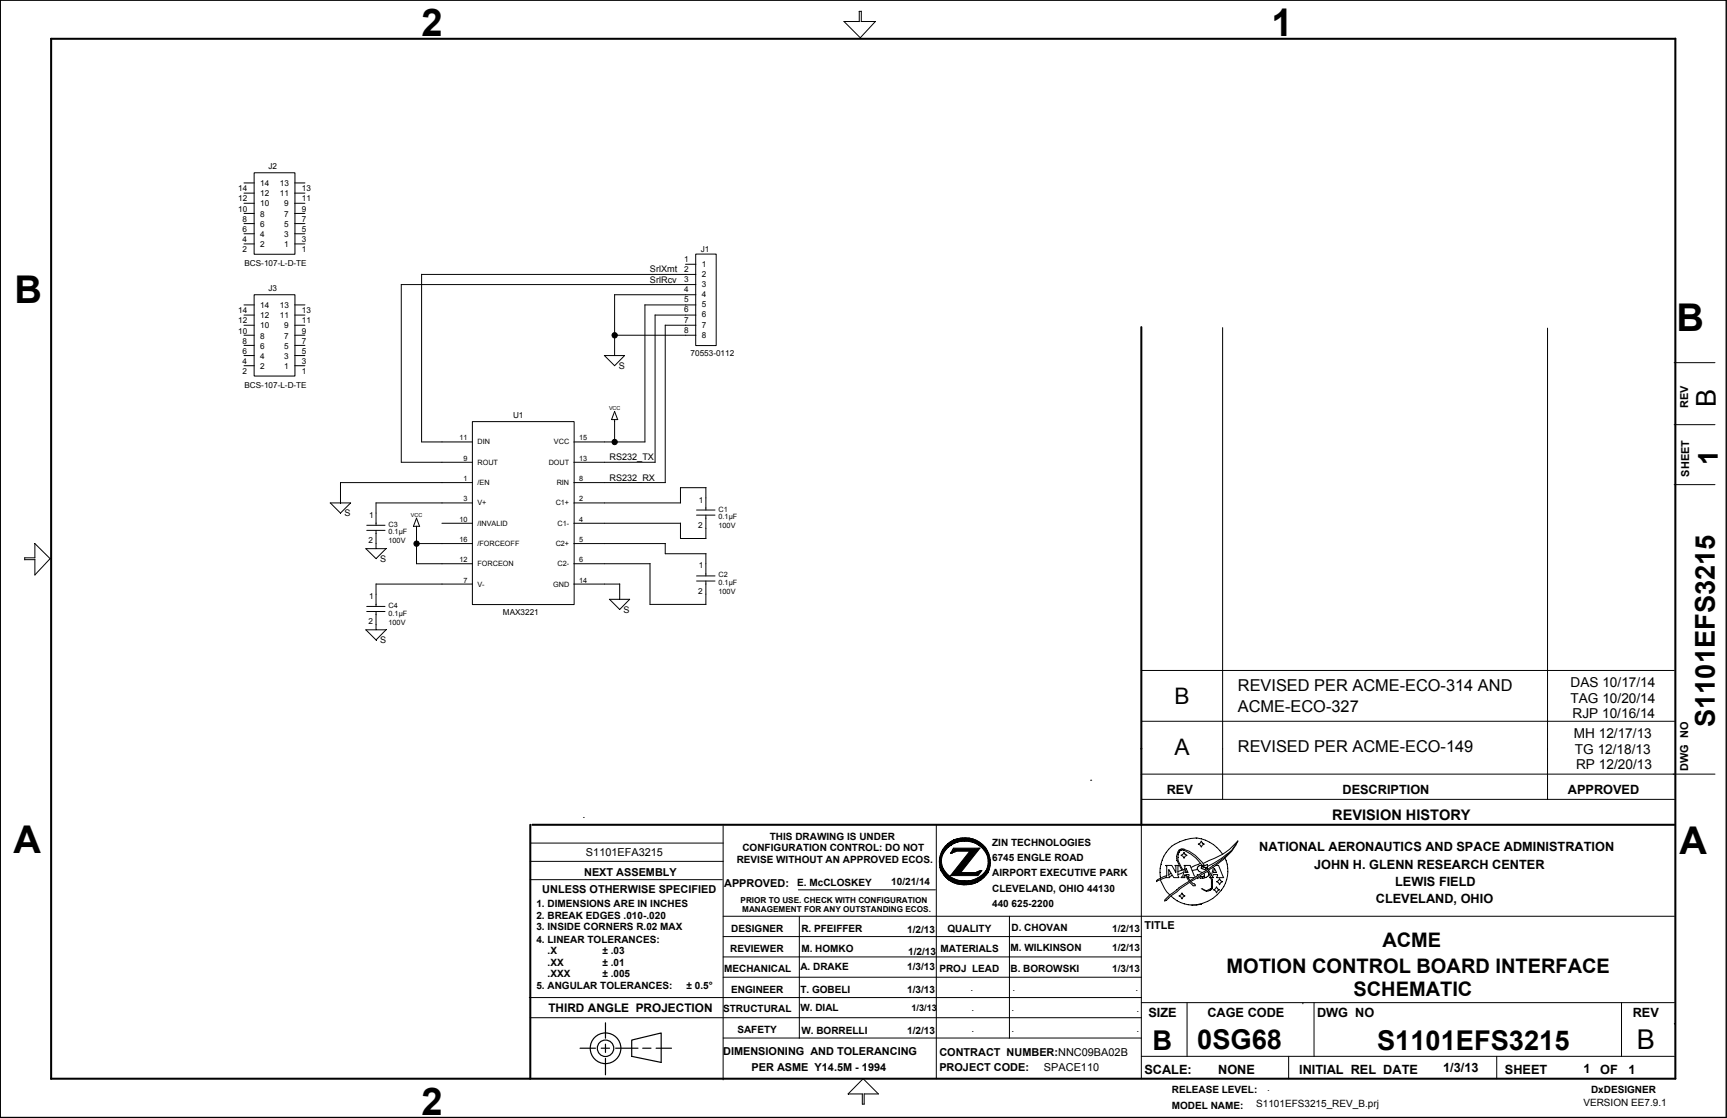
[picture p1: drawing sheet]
<svg xmlns="http://www.w3.org/2000/svg" width="432mm" height="279mm" viewBox="0 0 432 279" stroke-linecap="round" stroke-linejoin="round" font-family="sans-serif">
<g fill="none" stroke="#000" stroke-width=".25">
<path d="M.1 0h431.5v279.3h-431.5zM211 5.4h3.8M214.8 2.8h.5v2.6h3.6l-3.8 4-4.1-4M214.8 2.8v2.6M61 45.7h2.6M61 48.3h2.6M61 58.4h2.6M61 55.9h2.6M61 53.3h2.6M61 50.8h2.6M63.5 43.2h10.2v20.3h-10.2zM73.7 45.7h2.5"/>
<path d="M73.7 48.3h2.5M73.7 58.4h2.5M73.7 55.9h2.5M73.7 53.3h2.5M73.7 50.8h2.5M61 76.2h2.6M61 78.7h2.6M61 61h2.6M63.5 73.7h10.2v20.3h-10.2zM73.7 76.2h2.5M73.7 78.7h2.5M73.7 61h2.5"/>
<path d="M100.3 71.1v44.4h17.9M100.3 71.1h73.7M105.4 68.5v41.9h12.8M105.4 68.6h68.6M161.2 76.2l.1 34.2h-17.8M161.2 76.2h12.8M163.8 78.7h10.2M163.8 78.7v36.8M171.4 66h2.6M173.9 63.5h5.2v22.9h-5.2zM174 73.7h-20.3v15.2M61 81.3h2.6"/>
<path d="M61 83.8h2.6M61 91.4h2.6M61 88.9h2.6M61 86.3h2.6M73.7 81.3h2.5M73.7 83.8h2.5M73.7 91.4h2.5M73.7 88.9h2.5M73.7 86.3h2.5M151.1 88.9h5.1l-2.5 2.5-2.6-2.5M153.7 83.8h20.3M174 81.3h-7.7v39.3"/>
<path d="M305.7 81.9v117.9M386.9 82v117.8M418.6 90.6h10.2M118.1 105.4h25.5v45.7h-25.5zM143.5 115.5h20.3M153.7 104.8v5.6M153.7 102.8l.8 2.1h-1.6zM418.6 106.1h10.2M6.1 139.4h2.6M6.2 139.4v.5h2.5v3.8l3.8-4.1-3.8-3.8v3.6M82.5 125.7h5.2l-2.6 2.5zM91.4 137.1h5.1l-2.5 2.5-2.5-2.5"/>
<path d="M91.7 132.5h4.6M91.7 131.3h4.6M94 125.7h24.2M94 125.6v5.7M94 132.5v4.6M104.1 131.5v9.4h14.1M104.1 135.8h14.1M104.9 131.5l-.8-2-.7 2h1.5M110.5 130.8h7.7M118.2 120.6h-33.1v5.1M143.5 120.6h22.9M143.5 135.8h22.9"/>
<path d="M143.5 130.8h26.7M143.5 125.7h26.7M166.3 135.8v2.6h10.2M170.1 121.9h6.4M170.1 121.8v3.9M170.1 130.7v3.9h6.4M174.2 128.7h4.6M174.2 127.5h4.6M176.5 121.8v5.7M176.5 128.7v5.9M176.5 138.3v5.6M418.6 121.1h10.2"/>
<path d="M91.4 157.4h5.1l-2.5 2.5-2.5-2.5M91.7 152.8h4.6M91.7 151.6h4.6M94 146h24.2M94 145.9v5.7M94 152.8v4.6M143.5 140.9h19.1M143.5 146h11.5M152.4 149.8h5l-2.5 2.5-2.5-2.5M154.9 145.9v3.9M162.5 140.8v10.2h14M174.2 145.2h4.6"/>
<path d="M174.2 143.9h4.6M176.5 145.2v5.8M285.3 167.6h133.3M272.7 195h.3M285.3 193.5h143.5M285.4 199.8h133.3M285.4 180.3h133.3M132.6 219.8h48M132.6 215.3h48.2M132.6 210.7h48.2M180.8 206.4v63.5M234.1 206.1v63.5"/>
<path d="M235.1 216.8v.5l.5 .5M235.9 213.2a4.6 4.6 0 0 0 2.7 6.5l.8 .3 1.9 .1M235.9 213.2a6.1 6.1 0 0 1 6-3 6.1 6.1 0 0 1 5.1 4.4l.1 .6M235.9 213.2h.1M238.2 213l-.5 .2h.5M238.2 218.6l-.5 .2M238.4 212h6.6l-4.8 6.1h3.8l1-.5h.5l-1 1.2h-6.8l4.8-6.1h-3.3l-1.5 .5zM238.4 212l-.2 .5M240.5 210.2h1.3M241.2 209.4a6 6 0 0 1 5.5 9.2 6.7 6.7 0 0 1-5.5 2.5M241.2 209.4a5.9 5.9 0 0 0-6.3 5.9 5.9 5.9 0 0 0 6.4 5.8M244.2 218.3h.3"/>
<path d="M244.8 212l-.3 .2M246.3 212l.2 .2M246.5 212v.3M247.1 215.2a4.9 4.9 0 0 1-5.9 4.9M285.4 206.1v63.5M290.2 219.8v.3a9.2 9.2 0 0 0 2.3 3.5M291.7 216.5l-.2-.2h1.5l1 1.8v-1.6l-.2-.2h1l-.3 .2v2.3l.3 .5h-1.3l-1.3-2v1.5l.3 .5h-1l.2-.5M291.7 218.8l-2.3 1-.2 .5 .2-.2 2.1-.8M291.7 216.5v2.3M292.7 218.3l-.5 .3M293 218.8l-.5 .3M294.8 213a4 4 0 0 0 1 4.3"/>
<path d="M294.8 212.9l.4-.4 .6-.1a10.5 10.5 0 0 1 4.8 3.9M294.8 212.9v.1M295.4 212.2h.3a9.6 9.6 0 0 1 5.4 4.1M295.4 212.2a2.22 2.22 0 0 0-1.1 2.8l1.2 2.6M295.8 218.1l-1.3 .5M296 217.3l-1.5 .5M296 213l.3 .5 .5 .2-.5 .3-.3 .5-.2-.5-.5-.3 .5-.2zM296.5 217l.6 1.1h-.8zM296.8 217.8l-.5 .3M298.6 219.3h-1.5l.2-.7h-.8l1.1 1.5M298.8 219.1l-.2-.3-1-2.5h-1.6l.3 .2-.5 2.3-.5 .5h1l-.3-.2 .3-.5 1 1.5M299 209.4a9.1 9.1 0 0 1 6.7 4.1"/>
<path d="M299.1 209.4a8.8 8.8 0 0 0-8.5 5.5 8.2 8.2 0 0 0-.4 4.7M299.3 219.3v.3l.5-.3 1.1 .2M299.3 217.3l-1.2 .3M299.6 218.6h-.3v.2M299.6 210.9l.5-.2 .3-.5 .2 .5 .5 .2-.5 .3-.2 .5-.3-.5zM300.1 215.8l-2.3 1M300.1 218.8a.57 .57 0 0 0 .5 .4 .57 .57 0 0 0 .5-.3M300.4 217l1 .3v.3M300.5 216.5h.4l.2 .3M300.6 216.5l-.2 .5M300.6 218.1a1.38 1.38 0 0 1-1.3-1.1l.3-.5 .3-.2h1.5l.5-.3v1l-.3-.2 1.3 2M301.1 218.3v.5"/>
<path d="M301.1 216.8l-.7 .2M301.1 218.8v.1M301.2 216.7l.2 .2M301.2 216.7l-.1 .1M301.4 216.8v.2l1.2 2.1M301.6 217.6l-6.8 4.3-2.3 1.7-1.3 1.3v.3l1-.8a51.7 51.7 0 0 1 9.8-6.6 .9 .9 0 0 1 .1 1.1 .9 .9 0 0 1-.9 .5l-.3 .1M302.6 219.1l-.2 .2h.2l.3 .5v2.1l-1.3 .7-1.2-.5M303.1 216.3h.3M303.4 216.8l-.5 2-.3 .3M303.7 217l.5 1.1h-.8zM303.9 216.3h.8l1.2 3h-1.7l.2-.7h-1l-.3 .5 .3 .2h-.5l.2 .5v2.1a1.68 1.68 0 0 1-2.5 .2M305.7 213.5l-4.8 2.3"/>
<path d="M306.2 214.2a8.3 8.3 0 0 1-5.5 11.6l-1.4 .3-1.5 .1M307.7 212.7l-1.5 1.5-4.3 3.1M309.5 210.2l-2 2-1.8 1.3M309.5 210.2a10.1 10.1 0 0 1-4.1 4.3l-3.5 2M309.5 210.2a12.2 12.2 0 0 1-4.6 5.3l-2.8 2.1M180.8 229h237.9M180.8 239.1h104.6M180.8 234.1h104.6M199.6 222.4h34.3M199.9 229v30.5M252.4 229v30.5M292.7 223.9a7.9 7.9 0 0 0 7.7 2"/>
<path d="M294.8 223.9l.5-.3 .2-.5 .3 .5 .5 .3-.5 .3-.3 .5-.2-.5zM297.8 220.3l1 .8v.3h-.5l-.7-.8M302.9 221.6v.1M303.4 222.4l.5-.3 .3-.5 .2 .5 .5 .3-.5 .2-.2 .5-.3-.5zM304.2 220.3l.5-.2 .2-.5 .3 .5 .5 .2-.5 .3-.3 .5-.2-.5zM132.3 249.3h153.1M132.6 254.3h152.8M180.8 259.4h104.6M180.8 244.2h104.6M285.4 250.6h133.3M296.8 250.6v13.4M325.8 250.6v.3"/>
<path d="M328.5 250.6v13.4M405.4 250.6v13.4M418.6 255.9h.3M.1 279.2h431.5v-279.2h-431.6l.1 279.3M215.6 273.4v2.6M215.6 273.4h-3.6l3.8-3.8 3.8 3.8h-3.5M216.1 273.3v2.6h-.5M285.4 264h133.3M322.2 264v5.6M374.2 264v5.6"/>
<circle cx="153.7" cy="83.8" r=".66"/>
<circle cx="153.7" cy="110.5" r=".66"/>
<circle cx="104.2" cy="135.9" r=".66"/>
</g>
<g fill="none" stroke="#000" stroke-width=".51">
<path d="M12.7 9.7h406.2M12.8 9.7v259.9M418.9 9.7v259.9h-406.2M285.4 81.7v124.5M132.6 206.1v63.5M133.1 206.1h285.6M235.1 215.5l.5 1.8M235.4 213.5a5.6 5.6 0 0 0 2 6.3M236.4 212.2l-1.1 1.8-.2 1.6M238.7 212.2h5.8l-4.8 6.1h4.1l1.2-.5-.5 .8h-6.3l4.8-6.1h-3.8l-1 .5zM240 209.7h-.1a6.3 6.3 0 0 1 6.4 2.3M246 212a5.1 5.1 0 0 1 .8 6.1"/>
<path d="M246.8 213.2a4.5 4.5 0 0 1-.3 4.6"/>
</g>
<path d="M235.1 216a6 6 0 0 0 6.2 4.3M235.6 213l-.2 .7M235.6 213a6.6 6.6 0 0 1 11.5 .5M236.1 218.6a6.1 6.1 0 0 0 5.6 2.3M238.9 218.1l4.6-5.6h.3l-4.6 5.8h-.5M240.2 209.7a5.7 5.7 0 0 0-4.6 3.3M246.8 217.8a5.7 5.7 0 0 1-4.8 3.1M246.8 217.6a6.6 6.6 0 0 1-6.1 2.7" fill="none" stroke="#000" stroke-width=".63"/>
<g fill="none" stroke="#000" stroke-width=".3">
<path d="M245.3 217.6l-.3 .2M151.4 255.6v3.9M157.9 259.9l7.4-1.8v7.4l-7.4-1.5zM145 262h3.9M150.3 262h2.1M151.4 260.9v2.1M151.4 264.5v4.1M153.9 262h5.6M160.7 262h2.1M164 262h3.9"/>
<circle cx="151.4" cy="262" r="2.06"/>
<circle cx="151.4" cy="262" r="3.8"/>
</g>
<g fill="#000">
<circle cx="153.7" cy="83.8" r=".68"/>
<circle cx="153.7" cy="110.4" r=".68"/>
<circle cx="104.1" cy="135.8" r=".68"/>
</g>
<g font-size="9.5">
<text x="105.4" y="9">2</text>
<text x="317.9" y="9">1</text>
<text x="3.6" y="75.7">B</text>
<text x="419.1" y="82.8">B</text>
<text x="3.4" y="213.3">A</text>
<text x="419.9" y="213.5">A</text>
<text x="105.4" y="278.8">2</text>
</g>
<g font-size="6.8">
<text x="429" y="101.8" transform="rotate(-90 429 101.8)">B</text>
<text x="429.5" y="116.3" transform="rotate(-90 429.5 116.3)">1</text>
<text x="428.8" y="181.7" transform="rotate(-90 428.8 181.7)">S1101EFS3215</text>
<text x="288.2" y="262.3">B</text>
<text x="299.3" y="262.1">0SG68</text>
<text x="344.3" y="262.3">S1101EFS3215</text>
<text x="409.2" y="262.3">B</text>
</g>
<g font-size="5.7">
<text x="293.7" y="175.9">B</text>
<text x="293.7" y="188.6">A</text>
</g>
<g font-size="5">
<text x="345.7" y="236.8">ACME</text>
<text x="306.7" y="243.1">MOTION CONTROL BOARD INTERFACE</text>
<text x="338.4" y="249">SCHEMATIC</text>
</g>
<g font-size="4.1">
<text x="309.5" y="172.8">REVISED PER ACME-ECO-314 AND</text>
<text x="309.5" y="177.8">ACME-ECO-327</text>
<text x="309.5" y="188">REVISED PER ACME-ECO-149</text>
</g>
<text font-size="3.6" x="333.1" y="204.8">REVISION HISTORY</text>
<g font-size="3.4">
<text x="392.7" y="171.7">DAS 10/17/14</text>
<text x="392.7" y="175.7">TAG 10/20/14</text>
<text x="393.2" y="179.5">RJP 10/16/14</text>
<text x="393.5" y="184.4">MH 12/17/13</text>
<text x="393.8" y="188.4">TG 12/18/13</text>
<text x="394.1" y="192.2">RP 12/20/13</text>
</g>
<g font-size="3.2">
<text x="291.7" y="198.5">REV</text>
<text x="335.7" y="198.5">DESCRIPTION</text>
<text x="392" y="198.5">APPROVED</text>
<text x="314.8" y="212.8">NATIONAL AERONAUTICS AND SPACE ADMINISTRATION</text>
<text x="328.5" y="217.1">JOHN H. GLENN RESEARCH CENTER</text>
<text x="348.8" y="221.4">LEWIS FIELD</text>
<text x="344" y="225.7">CLEVELAND, OHIO</text>
<text x="287.1" y="254.1">SIZE</text>
<text x="301.9" y="254.1">CAGE CODE</text>
<text x="329.3" y="254.1">DWG NO</text>
<text x="408.2" y="254.1">REV</text>
<text x="286.1" y="268.4">SCALE:</text>
<text x="304.6" y="268.4">NONE</text>
<text x="324.8" y="268.4">INITIAL REL DATE</text>
<text x="360.8" y="267.8">1/3/13</text>
<text x="376.3" y="268.4">SHEET</text>
<text x="395.9" y="268.1">1</text>
<text x="400.1" y="268.4">OF</text>
<text x="407.2" y="268.4">1</text>
</g>
<text font-size="3" x="137.1" y="253">THIRD ANGLE PROJECTION</text>
<g font-size="2.7">
<text x="422.1" y="102.1" transform="rotate(-90 422.1 102.1)">REV</text>
<text x="422.3" y="119.1" transform="rotate(-90 422.3 119.1)">SHEET</text>
<text x="422.1" y="192.7" transform="rotate(-90 422.1 192.7)">DWG NO</text>
<text x="145.7" y="204.4">.</text>
<text x="146.5" y="213.9">S1101EFA3215</text>
<text x="146" y="218.9">NEXT ASSEMBLY</text>
<text x="181.1" y="221.7">APPROVED:</text>
<text x="135.6" y="223.3">UNLESS OTHERWISE SPECIFIED</text>
<text x="286.1" y="232.2">TITLE</text>
<text x="180.8" y="263.6">DIMENSIONING AND TOLERANCING</text>
<text x="234.9" y="263.9">CONTRACT NUMBER:NNC09BA02B</text>
<text x="187.9" y="267.7">PER ASME Y14.5M - 1994</text>
<text x="234.9" y="267.7">PROJECT CODE:</text>
<text x="261" y="267.7">SPACE110</text>
</g>
<g font-size="2.5">
<text x="192.5" y="209.9">THIS DRAWING IS UNDER</text>
<text x="184.2" y="215.7">REVISE WITHOUT AN APPROVED ECOS.</text>
<text x="185.6" y="212.7">CONFIGURATION CONTROL: DO NOT</text>
<text x="248.1" y="211.4">ZIN TECHNOLOGIES</text>
<text x="248.1" y="215.2">6745 ENGLE ROAD</text>
<text x="199.3" y="221.3">E. McCLOSKEY</text>
<text x="222.8" y="221.1">10/21/14</text>
<text x="248.1" y="219">AIRPORT EXECUTIVE PARK</text>
<text x="134.1" y="226.7">1. DIMENSIONS ARE IN INCHES</text>
<text x="248.1" y="222.8">CLEVELAND, OHIO 44130</text>
<text x="248.1" y="226.7">440 625-2200</text>
<text x="134.1" y="232.5">3. INSIDE CORNERS R.02 MAX</text>
<text x="134.1" y="229.7">2. BREAK EDGES .010-.020</text>
<text x="182.8" y="233">DESIGNER</text>
<text x="200.4" y="233">R. PFEIFFER</text>
<text x="226.8" y="233.3">1/2/13</text>
<text x="236.9" y="233">QUALITY</text>
<text x="252.9" y="232.7">D. CHOVAN</text>
<text x="278.1" y="233">1/2/13</text>
<text x="134.1" y="235.5">4. LINEAR TOLERANCES:</text>
<text x="136.9" y="238.3">.X</text>
<text x="150.6" y="238.3">± .03</text>
<text x="182.6" y="237.8">REVIEWER</text>
<text x="200.4" y="237.8">M. HOMKO</text>
<text x="227.1" y="238.6">1/2/13</text>
<text x="235.1" y="237.8">MATERIALS</text>
<text x="252.6" y="237.6">M. WILKINSON</text>
<text x="278.1" y="237.6">1/2/13</text>
<text x="136.9" y="244.2">.XXX</text>
<text x="136.9" y="241.4">.XX</text>
<text x="150.6" y="244.2">± .005</text>
<text x="150.6" y="241.4">± .01</text>
<text x="181.1" y="242.9">MECHANICAL</text>
<text x="200.1" y="242.4">A. DRAKE</text>
<text x="226.8" y="242.4">1/3/13</text>
<text x="234.9" y="242.9">PROJ LEAD</text>
<text x="252.6" y="242.9">B. BOROWSKI</text>
<text x="278.1" y="242.9">1/3/13</text>
<text x="134.1" y="247.2">5. ANGULAR TOLERANCES:</text>
<text x="171.7" y="247.2">± 0.5°</text>
<text x="182.8" y="248.2">ENGINEER</text>
<text x="200.1" y="248.2">T. GOBELI</text>
<text x="226.8" y="248.2">1/3/13</text>
<text x="242.7" y="247.7">.</text>
<text x="253.2" y="247.7">.</text>
<text x="283.9" y="247.7">.</text>
<text x="180.8" y="253">STRUCTURAL</text>
<text x="200.1" y="252.6">W. DIAL</text>
<text x="242.9" y="252.6">.</text>
<text x="242.9" y="257.9">.</text>
<text x="252.9" y="252.6">.</text>
<text x="252.9" y="257.9">.</text>
<text x="284.2" y="252.8">.</text>
<text x="284.2" y="257.9">.</text>
<text x="184.4" y="258.1">SAFETY</text>
<text x="200.4" y="258.4">W. BORRELLI</text>
<text x="226.8" y="258.4">1/2/13</text>
<text x="293" y="273.1">RELEASE LEVEL:</text>
<text x="316.9" y="272.6">.</text>
<text x="397.8" y="273.1">DxDESIGNER</text>
<text x="293" y="277.2">MODEL NAME:</text>
<text x="314.1" y="276.6">S1101EFS3215_REV_B.prj</text>
<text x="395.9" y="276.4">VERSION EE7.9.1</text>
</g>
<g font-size="2.3">
<text x="162.5" y="68.1">SrlXmt</text>
<text x="162.5" y="70.6">SrlRcv</text>
<text x="154.7" y="92.2">S</text>
<text x="152.4" y="115">RS232_TX</text>
<text x="152.4" y="120.1">RS232_RX</text>
<text x="86.1" y="129">S</text>
<text x="95" y="140.4">S</text>
<text x="155.9" y="153.1">S</text>
<text x="95" y="160.7">S</text>
<text x="227.9" y="252.6">1/3/13</text>
</g>
<g font-size="2">
<text x="59.6" y="47.8">14</text>
<text x="65.1" y="46.5">14</text>
<text x="67.1" y="42.1">J2</text>
<text x="70" y="46.5">13</text>
<text x="75.5" y="47.8">13</text>
<text x="59.6" y="50.3">12</text>
<text x="59.6" y="52.9">10</text>
<text x="65.1" y="51.6">10</text>
<text x="65.1" y="49.1">12</text>
<text x="70" y="49.1">11</text>
<text x="71.1" y="51.6">9</text>
<text x="75.5" y="52.9">9</text>
<text x="75.5" y="50.3">11</text>
<text x="60.7" y="55.4">8</text>
<text x="60.7" y="58">6</text>
<text x="65.1" y="59.2">4</text>
<text x="65.1" y="56.7">6</text>
<text x="65.1" y="54.1">8</text>
<text x="71.1" y="59.2">3</text>
<text x="71.1" y="56.7">5</text>
<text x="71.1" y="54.1">7</text>
<text x="75.5" y="55.4">7</text>
<text x="75.5" y="58">5</text>
<text x="60.7" y="60.5">4</text>
<text x="60.7" y="63">2</text>
<text x="65.1" y="61.8">2</text>
<text x="71.1" y="61.8">1</text>
<text x="75.5" y="60.5">3</text>
<text x="75.5" y="63">1</text>
<text x="171.1" y="65.4">1</text>
<text x="175.2" y="63">J1</text>
<text x="61.1" y="66.6">BCS-107-L-D-TE</text>
<text x="171.1" y="70.4">3</text>
<text x="171.1" y="67.9">2</text>
<text x="175.5" y="66.6">1</text>
<text x="175.5" y="69.2">2</text>
<text x="175.5" y="71.7">3</text>
<text x="65.1" y="77">14</text>
<text x="67.1" y="72.6">J3</text>
<text x="70" y="77">13</text>
<text x="171.1" y="75.5">5</text>
<text x="171.1" y="73">4</text>
<text x="175.5" y="74.3">4</text>
<text x="175.5" y="76.8">5</text>
<text x="59.6" y="78.3">14</text>
<text x="59.6" y="80.8">12</text>
<text x="59.6" y="83.4">10</text>
<text x="65.1" y="82.1">10</text>
<text x="65.1" y="79.5">12</text>
<text x="70" y="79.5">11</text>
<text x="71.1" y="82.1">9</text>
<text x="75.5" y="83.4">9</text>
<text x="75.5" y="80.8">11</text>
<text x="75.5" y="78.3">13</text>
<text x="171.1" y="83.1">8</text>
<text x="171.1" y="80.6">7</text>
<text x="171.1" y="78.1">6</text>
<text x="175.5" y="79.3">6</text>
<text x="175.5" y="81.9">7</text>
<text x="60.7" y="85.9">8</text>
<text x="60.7" y="88.4">6</text>
<text x="65.1" y="89.7">4</text>
<text x="65.1" y="87.1">6</text>
<text x="65.1" y="84.6">8</text>
<text x="71.1" y="89.7">3</text>
<text x="71.1" y="87.1">5</text>
<text x="71.1" y="84.6">7</text>
<text x="75.5" y="85.9">7</text>
<text x="75.5" y="88.4">5</text>
<text x="172.7" y="89.1">70553-0112</text>
<text x="175.5" y="84.4">8</text>
<text x="60.7" y="90.9">4</text>
<text x="60.7" y="93.5">2</text>
<text x="65.1" y="92.2">2</text>
<text x="71.1" y="92.2">1</text>
<text x="75.5" y="90.9">3</text>
<text x="75.5" y="93.5">1</text>
<text x="61.1" y="97">BCS-107-L-D-TE</text>
<text x="128.3" y="104.4">U1</text>
<text x="174.8" y="125.6">1</text>
<text x="92.3" y="129.4">1</text>
<text x="174.6" y="132">2</text>
<text x="92.1" y="135.8">2</text>
<text x="174.8" y="142.1">1</text>
<text x="92.3" y="149.7">1</text>
<text x="174.6" y="148.4">2</text>
<text x="125.7" y="153.8">MAX3221</text>
<text x="92.1" y="156">2</text>
<text x="185.2" y="225.7">PRIOR TO USE. CHECK WITH CONFIGURATION</text>
<text x="185.6" y="228">MANAGEMENT FOR ANY OUTSTANDING ECOS.</text>
</g>
<g font-size="1.8">
<text x="114.9" y="110.1">11</text>
<text x="119.4" y="111.1">DIN</text>
<text x="138.5" y="111.1">VCC</text>
<text x="144.8" y="110.1">15</text>
<text x="115.9" y="115.1">9</text>
<text x="119.4" y="116.2">ROUT</text>
<text x="137.2" y="116.2">DOUT</text>
<text x="144.8" y="115.1">13</text>
<text x="115.9" y="125.3">3</text>
<text x="115.9" y="120.2">1</text>
<text x="119.4" y="121.2">/EN</text>
<text x="139.2" y="121.2">RIN</text>
<text x="144.8" y="125.3">2</text>
<text x="144.8" y="120.2">8</text>
<text x="97.2" y="131.7">C3</text>
<text x="114.9" y="130.4">10</text>
<text x="119.4" y="126.3">V+</text>
<text x="119.4" y="131.4">/INVALID</text>
<text x="138.9" y="126.3">C1+</text>
<text x="139.4" y="131.4">C1-</text>
<text x="144.8" y="130.4">4</text>
<text x="179.7" y="127.8">C1</text>
<text x="179.7" y="129.8">0.1µF</text>
<text x="179.7" y="132">100V</text>
<text x="97.2" y="133.6">0.1µF</text>
<text x="97.2" y="135.8">100V</text>
<text x="114.9" y="135.5">16</text>
<text x="119.4" y="136.4">/FORCEOFF</text>
<text x="138.9" y="136.4">C2+</text>
<text x="144.8" y="135.5">5</text>
<text x="114.9" y="140.5">12</text>
<text x="119.4" y="141.5">FORCEON</text>
<text x="139.4" y="141.5">C2-</text>
<text x="144.8" y="140.5">6</text>
<text x="115.9" y="145.6">7</text>
<text x="119.4" y="146.6">V-</text>
<text x="138.3" y="146.6">GND</text>
<text x="144.8" y="145.6">14</text>
<text x="179.7" y="144.3">C2</text>
<text x="179.7" y="146.2">0.1µF</text>
<text x="179.7" y="148.5">100V</text>
<text x="97.2" y="151.9">C4</text>
<text x="97.2" y="153.8">0.1µF</text>
<text x="97.2" y="156.1">100V</text>
</g>
<g font-size="1.4">
<text x="152.3" y="102.5">VCC</text>
<text x="102.7" y="129.2">VCC</text>
</g>
</svg>
